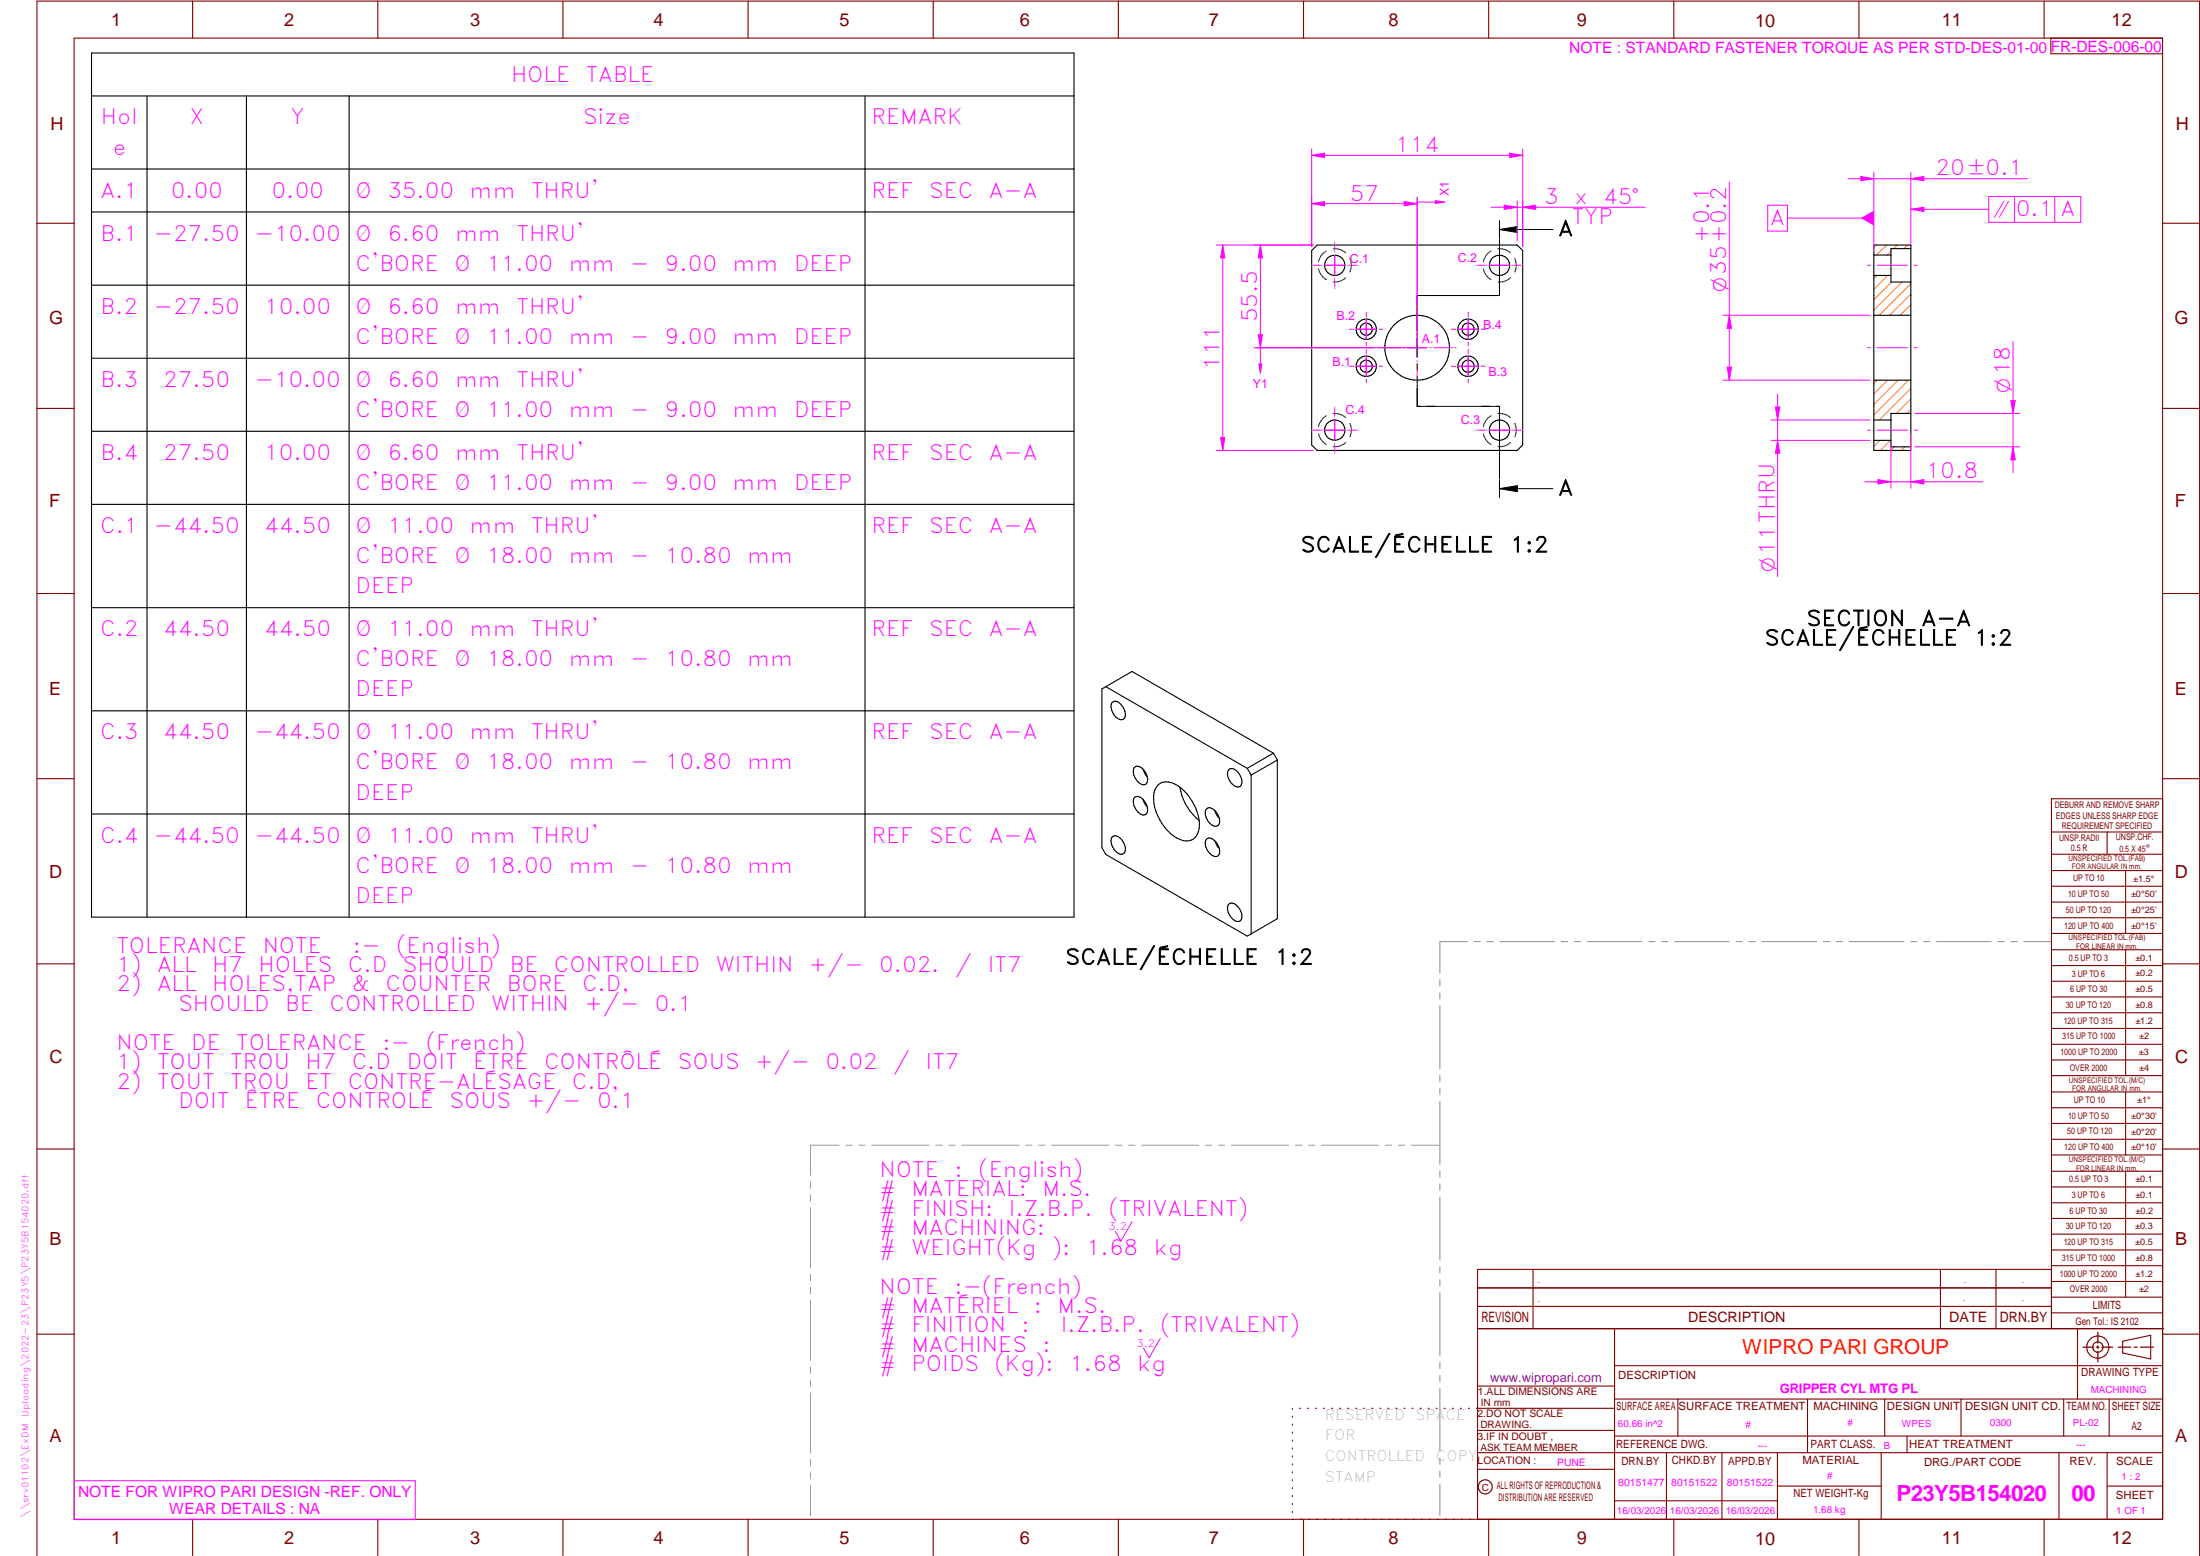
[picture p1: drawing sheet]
<svg xmlns="http://www.w3.org/2000/svg" width="594mm" height="420mm" viewBox="0 0 594 420" stroke-linecap="round" stroke-linejoin="round" font-family="sans-serif">
<g fill="none" stroke="#800000" stroke-width=".3">
<path d="M20 10.3h564v400h-564zM52 .3v10M102 .3v10M152 .3v10M202 .3v10M252 .3v10M302 .3v10M352 .3v10M402 .3v10M452 .3v10M502 .3v10M552 .3v10"/>
<path d="M553.8 10.3v4.2h30.2M10 60.3h10M584 60.3h10M10 110.3h10M584 110.3h10M10 160.3h10M584 160.3h10M10 210.3h10M584 215.7h-30v143.1M584 210.3h10M554 224.7h30M554 230.7h30"/>
<path d="M554 235.1h30M554 239.3h30M569 224.7v6M574 235.1v17M554 243.6h30M554 247.8h30M554 252.1h30M554 256.5h30M574 256.5v33.9M10 260.3h10M554 260.7h30M554 265h30"/>
<path d="M554 269.2h30M554 273.5h30M554 277.7h30M584 260.3h10M554 282h30M554 286.2h30M554 290.4h30M554 294.9h30M554 299.1h30M574 294.9v17M10 310.3h10M554 303.4h30"/>
<path d="M554 307.6h30M554 311.9h30M554 316.3h30M574 316.3v34M584 310.3h10M554 320.5h30M554 324.8h30M554 329h30M554 333.2h30M554 337.5h30M399 358.8h185.2M399 352.8h155"/>
<path d="M399 347.8h155M414 342.8v16M436 358.8v51.5M524 342.8v16M539 342.8v16M554 341.8h30M554 346h30M554 350.3h30M554 354.5h30M554 342.8h-155v67.5M561 358.8v19M10 360.3h10"/>
<path d="M399 374.3h37M436 377.8h148M453.1 377.8v10M488.1 377.8v14.5M508.9 377.8v10M529.5 377.8v10M557.3 377.8v10M569.5 377.8v10M573.2 362.2l7.6-1.6v6.3l-7.6-1.6zM584 368.8h-148M584 360.3h10M349 380.3v.3"/>
<path d="M349 382.4v.3M349 384.6v.3M349 386.7v.3M349 388.8v.3M349 391v.3M349 393.1v.3M349 395.3v.3M349 397.4v.3M349 399.5v.3M350.9 380.3h.2M353.1 380.3h.2M355.2 380.3h.3"/>
<path d="M357.4 380.3h.3M359.6 380.3h.3M361.7 380.3h.3M363.9 380.3h.3M366.1 380.3h.3M368.3 380.3h.2M370.4 380.3h.3M372.6 380.3h.3M374.8 380.3h.3M376.9 380.3h.4M379.1 380.3h.3M381.3 380.3h.3"/>
<path d="M383.4 380.3h.4M385.6 380.3h.3M387.8 380.3h.3M390 380.3h.3M392.2 380.3h.3M394.3 380.3h.3M396.5 380.3h.3M398.7 380.3h37.3M399 396.7h37M399 392.3h185M399 386.2h37M436 387.8h148"/>
<path d="M450 392.3v18M465 392.3v18M480 392.3v18M508 392.3v18M515 387.8v4.5M556 392.3v18M569 392.3v18M52 410.3v9.7M102 410.3v9.7M152 410.3v9.7M202 410.3v9.7M252 410.3v9.7"/>
<path d="M302 410.3v9.7M349 401.7v.3M349 403.8v.4M349 406v.3M349 408.1v.3M352 410.3v9.7M402 410.3v9.7M436 405.3h44M452 410.3v9.7M480 401.3h28M502 410.3v9.7M552 410.3v9.7"/>
<path d="M569 401.3h15M10 420v-419.7h584v419.7"/>
<circle cx="566.5" cy="363.7" r="1.39"/>
<circle cx="566.5" cy="363.8" r="3"/>
<circle cx="401.1" cy="401.5" r="1.9"/>
</g>
<g fill="none" stroke="#f0f" stroke-width=".27">
<path d="M357.8 71.6h5.2M360.4 69v5.3M402.3 71.6h5.2M404.9 69v5.3M366.3 88.9h5.3M368.9 86.3v5.2M368.9 96.3v5.2M371.6 98.9h-5.3M380.1 93.9h5.2M382.7 91.3v5.2M393.8 98.9h5.3M393.8 88.9h5.3"/>
<path d="M396.4 86.3v5.2M396.4 96.3v5.2M354.2 116.2h.1M354.6 116.2h2M356.9 116.2h.1M360.4 113.5v5.3M360.4 109.9v.1M360.4 110.3v2M360.4 112.6h.1M360.4 119.6v.1M363 116.2h-5.2M363.9 116.2h.1"/>
<path d="M364.3 116.2h2M366.6 116.2h.1M398.7 116.2h.1M399.1 116.2h2M401.4 116.2h.1M404.9 109.9v.1M404.9 110.3v2M404.9 112.6h.1M404.9 113.5v5.3M404.9 119.6v.1M407.5 116.2h-5.2M408.4 116.2h.1"/>
<path d="M408.8 116.2h2M411.1 116.2h.1M360.4 120v2M360.4 122.3v.1M404.9 120v2M404.9 122.3v.1M305.7 329.9l-3 5.2-1.5-2.6M313.3 361.4l-3 5.2-1.5-2.6M20.1 399.8h92v10.5h-92z"/>
</g>
<g fill="none" stroke="#949494" stroke-width=".27">
<path d="M396.2 254.3h-7.4v8.5M398.1 254.3h1.6M401.5 254.3h1.8M405 254.3h14.8M421.6 254.3h1.7M425.1 254.3h1.7M428.6 254.3h14.8M445.2 254.3h1.7M448.7 254.3h1.7M452.2 254.3h14.8M468.8 254.3h1.7M472.3 254.3h1.7"/>
<path d="M475.8 254.3h14.8M492.4 254.3h1.7M495.8 254.3h1.8M499.4 254.3h14.7M516 254.3h1.6M519.4 254.3h1.8M522.9 254.3h14.8M539.5 254.3h1.7M543 254.3h1.7M546.5 254.3h7.4M388.8 264.5v1.8M388.8 268.1v1.6"/>
<path d="M388.8 271.6v17M388.8 290.4v1.7M388.8 293.9v1.7M388.8 297.4v17M218.9 319.2v1.6M226.6 309.2h-7.7v8.1M228.4 309.2h1.7M231.9 309.2h1.7M235.4 309.2h15.5M252.7 309.2h1.7M256.2 309.2h1.7M259.7 309.2h15.5"/>
<path d="M277 309.2h1.7M280.5 309.2h1.7M284 309.2h15.5M301.2 309.2h1.8M304.8 309.2h1.7M308.3 309.2h15.5M325.5 309.2h1.7M329.1 309.2h1.6M332.6 309.2h15.4M349.8 309.2h1.7M353.3 309.2h1.7M356.8 309.2h15.5"/>
<path d="M374.1 309.2h1.7M377.6 309.2h1.7M381.1 309.2h7.7M388.8 316.2v1.7M388.8 319.7v1.7M218.9 322.6v1.8M218.9 326.1v16.2M388.8 323.2v17.1M218.9 344.1v1.8M218.9 347.6v1.7M218.9 351.2v16.1M388.8 342.1v1.6"/>
<path d="M388.8 345.6v1.7M388.8 349v17.1M218.9 369.1v1.7M218.9 372.6v1.8M218.9 376.1v16.2M388.8 367.9v1.7M388.8 371.4v1.7M388.8 374.9v17M218.9 394.1v1.8M218.9 397.6v1.7M388.8 393.7v1.7M388.8 397.2v1.7"/>
<path d="M218.9 401.2v8.1M388.8 400.7v8.6"/>
</g>
<path d="M566.5 359.7v3M562.5 363.8h2.9M566.1 363.8h.7M566.5 363.4v.7M566.5 364.9v2.8M567.6 363.8h2.9M572 363.8h3.4M576.3 363.8h.8M578 363.8h3.5" fill="none" stroke="#800000" stroke-width=".34"/>
<g fill="none" stroke="#008000" stroke-width=".27">
<path d="M356.1 72.6a4.4 4.4 0 0 0 2.1 2.9M358.1 67.8a4.4 4.4 0 0 0-2.1 2.9M360 67.2a4.2 4.2 0 0 1 3.4 1.1M363.4 75a4.1 4.1 0 0 1-3.4 1.1M364.5 69.8a4.3 4.3 0 0 1 .1 3.6M400.6 72.6a4.4 4.4 0 0 0 2.1 2.9M402.7 67.8a4.1 4.1 0 0 0-2.1 2.9M404.4 67.2a4.2 4.2 0 0 1 3.5 1.1M407.9 75a4.1 4.1 0 0 1-3.4 1.1M409 69.8a4.3 4.3 0 0 1 .1 3.6M356.1 117.1a4.2 4.2 0 0 0 2.1 2.9M358.1 112.3a4.4 4.4 0 0 0-2.1 2.9"/>
<path d="M360 111.7a4.2 4.2 0 0 1 3.4 1.1M363.4 119.5a4.1 4.1 0 0 1-3.4 1.1M364.5 114.3a4.3 4.3 0 0 1 .1 3.6M400.6 117.1a4.2 4.2 0 0 0 2.1 2.9M402.7 112.3a4.1 4.1 0 0 0-2.1 2.9M404.4 111.7a4.2 4.2 0 0 1 3.5 1.1M407.9 119.5a4.1 4.1 0 0 1-3.4 1.1M409 114.3a4.3 4.3 0 0 1 .1 3.6"/>
</g>
<g fill="none" stroke="#000" stroke-width=".3">
<path d="M355.7 66.2h54l1.5 1.4v52.5l-1.5 1.5h-54l-1.5-1.5v-52.5z"/>
<circle cx="360.4" cy="71.6" r="2.75"/>
<circle cx="404.9" cy="71.6" r="2.75"/>
<circle cx="368.9" cy="88.9" r="1.66"/>
<circle cx="368.9" cy="88.9" r="2.75"/>
<circle cx="368.9" cy="98.9" r="2.74"/>
<circle cx="368.9" cy="98.9" r="1.64"/>
<circle cx="382.7" cy="93.9" r="8.7"/>
<circle cx="396.4" cy="98.9" r="2.75"/>
<circle cx="396.4" cy="88.9" r="2.76"/>
<circle cx="396.4" cy="88.9" r="1.66"/>
<circle cx="396.5" cy="98.9" r="1.64"/>
<circle cx="360.4" cy="116.1" r="2.75"/>
<circle cx="404.9" cy="116.1" r="2.75"/>
</g>
<path d="M372.6 98.9h.6" fill="none" stroke="#f0f" stroke-width=".27"/>
<path d="M368.9 94.6v.6" fill="none" stroke="#f0f" stroke-width=".27"/>
<path d="M364.6 98.9h.7" fill="none" stroke="#f0f" stroke-width=".27"/>
<path d="M368.9 102.5v.7" fill="none" stroke="#f0f" stroke-width=".27"/>
<path d="M393.8 98.9h5.3M396.4 96.3v5.2" fill="none" stroke="#f0f" stroke-width=".27"/>
<path d="M400 98.9h.8" fill="none" stroke="#f0f" stroke-width=".27"/>
<path d="M396.4 94.6v.6" fill="none" stroke="#f0f" stroke-width=".27"/>
<path d="M392.1 98.9h.7" fill="none" stroke="#f0f" stroke-width=".27"/>
<path d="M396.4 102.5v.7" fill="none" stroke="#f0f" stroke-width=".27"/>
<g fill="none" stroke="#f0f" stroke-width=".27">
<path d="M366.3 88.9h5.3M368.9 86.3v5.2M372.2 93.9h.3M373.2 93.9h5M378.9 93.9h.3M380.1 93.9h5.2M382.7 83.4v.3M382.7 84.4v5.1M382.7 90.1v.3M382.7 91.3v5.2M382.7 97.4v.3M382.7 98.3v5.1"/>
<path d="M386.2 93.9h.3M387.1 93.9h5.1M392.8 93.9h.4M382.7 104.1v.3"/>
</g>
<path d="M372.6 88.9h.6" fill="none" stroke="#f0f" stroke-width=".27"/>
<path d="M368.9 84.6v.7" fill="none" stroke="#f0f" stroke-width=".27"/>
<path d="M364.6 88.9h.7" fill="none" stroke="#f0f" stroke-width=".27"/>
<path d="M368.9 92.5v.7" fill="none" stroke="#f0f" stroke-width=".27"/>
<path d="M393.8 88.9h5.3M396.4 86.3v5.2" fill="none" stroke="#f0f" stroke-width=".27"/>
<path d="M400 88.9h.8" fill="none" stroke="#f0f" stroke-width=".27"/>
<path d="M396.4 84.6v.7" fill="none" stroke="#f0f" stroke-width=".27"/>
<path d="M392.1 88.9h.7" fill="none" stroke="#f0f" stroke-width=".27"/>
<path d="M396.4 92.5v.7" fill="none" stroke="#f0f" stroke-width=".27"/>
<g fill="none" stroke="#f0f" stroke-width=".27">
<path d="M354.2 71.6h.1M354.6 71.6h2M356.9 71.6h.1M357.8 71.6h5.2M360.4 69v5.3M360.4 65.4v.1M360.4 65.8v2M360.4 68.1v.1M360.4 75.1v.1M360.4 75.5v2M360.4 77.8v.1M363.9 71.6h.1"/>
<path d="M364.3 71.6h2M366.6 71.6h.1M398.7 71.6h.1M399.1 71.6h2M401.4 71.6h.1M402.3 71.6h5.2M404.9 65.4v.1M404.9 65.8v2M404.9 68.1v.1M404.9 69v5.3M404.9 75.1v.1M404.9 75.5v2"/>
<path d="M404.9 77.8v.1M408.4 71.6h.1M408.8 71.6h2M411.1 71.6h.1"/>
</g>
<path d="M404.9 59.6v4.7M404.9 64.6v15.2h-22.2v16.6M404.9 62h14.4M404.9 62l4.8-.8v1.6zM382.7 98.2v1.7M382.7 101.7v8h22.2v19.6M404.9 129.6v4.8M404.9 132h14.4M404.9 132l4.8-.9v1.7z" fill="none" stroke="#000" stroke-width=".27"/>
<path d="M404.9 62l4.8-.8v1.6zM404.9 132l4.8-.9v1.7z" fill="#000"/>
<path d="M507.1 79.8l-1.1 1.1M510 79.8l-4 4M512.8 79.8l-5.4 5.3M515.6 79.8l-5.3 5.3M516 82.3l-2.9 2.8M508.3 109.7l-2.3 2.4M510.6 113.1l-.3 .3M511.2 109.7l-3.7 3.7M514 109.7l-1.9 1.9M516 110.5l-1.1 1.1" fill="none" stroke="#ff8000" stroke-width=".27"/>
<g fill="none" stroke="#ff8000" stroke-width=".27">
<path d="M506.6 66.2l-.6 .6M506.9 74.4l-.9 .9M509.5 66.2l-2.8 2.7M509.7 74.4l-3.7 3.7M510.6 67.9l-1 1M510.8 76.2l-3.7 3.6M512.3 66.2l-1 .9M513.6 76.2l-3.6 3.6M515.1 66.2l-1 .9M516 76.6l-3.2 3.2M516 79.4l-.4 .4M506.9 102.7l-.9 .8"/>
<path d="M507.7 118.9l-1.7 1.6M509.7 102.7l-3.7 3.7M510.4 118.9l-2.7 2.7M512.6 102.7l-6.6 6.5M515.4 102.7l-7.1 7M516 104.9l-4.8 4.8M516 107.7l-2 2M511.5 120.6l-1 1M514.4 120.7l-1 .9"/>
</g>
<path d="M506 68.9h4.6M506 66.2h10v55.4h-10zM506 74.4h4.6M516 67.1h-5.4v9.1h5.4M506 85.1h10M506 113.4h4.6M506 102.7h10M506 118.9h4.6M516 111.6h-5.4v9.1h5.4" fill="none" stroke="#000" stroke-width=".3"/>
<path d="M354.2 53.3v13.3M354.2 55l3.5-.6v1.2zM382.7 53.3v29M504.3 71.6h.8M506.9 71.6h8.2M516.9 71.6h.8M504.3 93.9h.8M506.9 93.9h8.2M516.9 93.9h.8M504.3 116.2h.8M506.9 116.2h8.2M516.9 116.2h.8" fill="none" stroke="#f0f" stroke-width=".27"/>
<path d="M354.2 55l3.5-.6v1.2z" fill="#f0f"/>
<path d="M379.2 54.4l3.5 .6-3.5 .6z" fill="none" stroke="#f0f" stroke-width=".27"/>
<path d="M379.2 54.4l3.5 .6-3.5 .6z" fill="#f0f"/>
<path d="M354.2 55h28.5M354.2 40.2v26.4M354.2 42l3.5-.6v1.1zM411.2 40.2v26.4" fill="none" stroke="#f0f" stroke-width=".27"/>
<path d="M354.2 42l3.5-.6v1.1z" fill="#f0f"/>
<path d="M407.7 41.4l3.5 .6-3.5 .5z" fill="none" stroke="#f0f" stroke-width=".27"/>
<path d="M407.7 41.4l3.5 .6-3.5 .5z" fill="#f0f"/>
<path d="M354.2 42h57M338.6 66.2h16M340.4 66.2l.5 3.4h-1.1zM338.6 93.9h32.5" fill="none" stroke="#f0f" stroke-width=".27"/>
<path d="M340.4 66.2l.5 3.4h-1.1z" fill="#f0f"/>
<path d="M339.8 90.4h1.1l-.5 3.5z" fill="none" stroke="#f0f" stroke-width=".27"/>
<path d="M339.8 90.4h1.1l-.5 3.5z" fill="#f0f"/>
<path d="M328.4 66.2h26.2M330.2 66.2l.5 3.4h-1.1zM340.4 66.2v27.7M328.4 121.6h26.2" fill="none" stroke="#f0f" stroke-width=".27"/>
<path d="M330.2 66.2l.5 3.4h-1.1z" fill="#f0f"/>
<path d="M329.6 118.2h1.1l-.5 3.4z" fill="none" stroke="#f0f" stroke-width=".27"/>
<path d="M329.6 118.2h1.1l-.5 3.4z" fill="#f0f"/>
<path d="M382.7 53.4v39.8M382.7 54.6h7.3M387.6 54.2l2.4 .4-2.4 .4zM330.2 66.2v55.4" fill="none" stroke="#f0f" stroke-width=".27"/>
<path d="M387.6 54.2l2.4 .4-2.4 .4z" fill="#f0f"/>
<path d="M339.1 93.9h42.9M339.9 98.3h.8l-.3 2.4zM340.4 93.9v6.8" fill="none" stroke="#f0f" stroke-width=".27"/>
<path d="M339.9 98.3h.8l-.3 2.4z" fill="#f0f"/>
<g fill="none" stroke="#000" stroke-width=".3">
<path d="M24.7 14.3h265.3v233.3h-265.3zM24.7 25.9h265.3M39.7 25.9v221.7M66.5 25.9v221.7M94.3 25.9v221.7M233.6 25.9v221.7M24.7 45.6h265.3M24.7 57.2h265.3M24.7 77h265.3M24.7 96.7h265.3M24.7 116.5h265.3M24.7 136.2h265.3"/>
<path d="M24.7 164.1h265.3M24.7 191.9h265.3M24.7 219.8h265.3"/>
</g>
<path d="M409.7 54.2v10.9M411.2 56l3.5-.6v1.2zM411.2 54.2v12.4" fill="none" stroke="#f0f" stroke-width=".27"/>
<path d="M411.2 56l3.5-.6v1.2z" fill="#f0f"/>
<path d="M406.2 55.4l3.5 .6-3.5 .6z" fill="none" stroke="#f0f" stroke-width=".27"/>
<path d="M406.2 55.4l3.5 .6-3.5 .6z" fill="#f0f"/>
<path d="M402.7 56h41.6M465.2 85.1h39.7M467 85.1l.6 3.5h-1.2zM465.2 102.7h39.7" fill="none" stroke="#f0f" stroke-width=".27"/>
<path d="M467 85.1l.6 3.5h-1.2z" fill="#f0f"/>
<path d="M466.4 99.1h1.2l-.6 3.6z" fill="none" stroke="#f0f" stroke-width=".27"/>
<path d="M466.4 99.1h1.2l-.6 3.6z" fill="#f0f"/>
<path d="M467 49.2v53.5M478.3 113.4h26.6M478.3 118.9h26.6M479.4 109.9h1.2l-.6 3.5z" fill="none" stroke="#f0f" stroke-width=".27"/>
<path d="M479.4 109.9h1.2l-.6 3.5z" fill="#f0f"/>
<path d="M480 118.9l.6 3.5h-1.2z" fill="none" stroke="#f0f" stroke-width=".27"/>
<path d="M480 118.9l.6 3.5h-1.2z" fill="#f0f"/>
<path d="M480 106.4v49.3M517.1 111.6h28.3M543 108.2h1.2l-.6 3.4zM517.1 120.6h28.3" fill="none" stroke="#f0f" stroke-width=".27"/>
<path d="M543 108.2h1.2l-.6 3.4z" fill="#f0f"/>
<path d="M543.6 120.6l.6 3.6h-1.2z" fill="none" stroke="#f0f" stroke-width=".27"/>
<path d="M543.6 120.6l.6 3.6h-1.2z" fill="#f0f"/>
<path d="M543.6 92.2v35.4M510.6 119.9v11.9M516 117.2v14.6M507.1 129.5l3.5 .6-3.5 .6z" fill="none" stroke="#f0f" stroke-width=".27"/>
<path d="M507.1 129.5l3.5 .6-3.5 .6z" fill="#f0f"/>
<path d="M516 130.1l3.5-.6v1.2z" fill="none" stroke="#f0f" stroke-width=".27"/>
<path d="M516 130.1l3.5-.6v1.2z" fill="#f0f"/>
<path d="M502.5 47.7l3.5 .6-3.5 .5zM506 46.5v21.4M516 46.5v19.6M503.6 130.1h31.7" fill="none" stroke="#f0f" stroke-width=".27"/>
<path d="M502.5 47.7l3.5 .6-3.5 .5z" fill="#f0f"/>
<path d="M516 48.3l3.5-.6v1.1z" fill="none" stroke="#f0f" stroke-width=".27"/>
<path d="M516 48.3l3.5-.6v1.1z" fill="#f0f"/>
<path d="M482.7 58.9h23.3M499 48.3h48.6" fill="none" stroke="#f0f" stroke-width=".27"/>
<g fill="none" stroke="#000" stroke-width=".3">
<path d="M298.6 185.4l38.2 22.1M298.6 185.4l-1 .6v42.9l1 1.8 38.2 22.1 1.1-.6M298.6 185.4l7.1-4.1 38.2 22.1M300.3 189.7a1.65 1.65 0 0 1 2.5 .7l.4 .5a2.34 2.34 0 0 1-.1 3.4 3.4 3.4 0 0 1-2.8-4.6zM306.3 215.4a1.72 1.72 0 0 1 2.6 .7l.3 .5a2.66 2.66 0 0 1 .3 3.2 1.96 1.96 0 0 1-2.6-1 3.2 3.2 0 0 1-.6-3.4zM306.3 207.3a1.67 1.67 0 0 1 2.6 .6l.3 .5a2.39 2.39 0 0 1 0 3.5 3.5 3.5 0 0 1-3.2-3.7zM308.6 207.6l.5 1.1 .7 1M308.6 215.8l.5 1.1 .7 1M312.8 212a4 4 0 0 1 5.2 .1 13.4 13.4 0 0 1 5.8 11.6 3.4 3.4 0 0 1-5.1 3 12.9 12.9 0 0 1-7-12.7l.2-.8zM318.6 212.6a14.2 14.2 0 0 0 5.2 8.9M325.7 218.5a1.27 1.27 0 0 1 2.1 .2 3.3 3.3 0 0 1 1.2 4.2 2.04 2.04 0 0 1-2.7-1l-.3-.6a2.77 2.77 0 0 1-.3-2.8zM328 218.9l.5 1.1 .8 .9"/>
<path d="M331.8 207.9a1.68 1.68 0 0 1 2.5 .6l.4 .6a2.78 2.78 0 0 1 .3 3.2 2.02 2.02 0 0 1-2.7-1.1l-.3-.5a2.74 2.74 0 0 1-.2-2.8zM336.8 207.5l1.1 1.8M337.9 209.3v42.9M343.9 203.4l-7.1 4.1M343.9 203.4l1 1.8M344.9 205.2v42.9l-7 4.1M344.9 205.2l-7 4.1M300.3 226.1a1.72 1.72 0 0 1 2.5 .6l.4 .5a2.34 2.34 0 0 1-.1 3.4 3.4 3.4 0 0 1-3.1-3.6zM326 226.4a2.6 2.6 0 0 1 3 2.1 1.91 1.91 0 0 1-.4 2.8 3.4 3.4 0 0 1-2.9-4.6zM328 227l.5 1.2 .8 .9M331.8 244.2a1.68 1.68 0 0 1 2.5 .7l.4 .5a2.85 2.85 0 0 1 .3 3.2 1.99 1.99 0 0 1-2.7-1 3.1 3.1 0 0 1-.5-3.4z"/>
</g>
<path d="M502.5 58.9l3.5-2v4z" fill="#f0f"/>
<path d="M477.3 55.4h5.4v7h-5.4zM516 56.5h14" fill="none" stroke="#f0f" stroke-width=".27"/>
<path d="M516 56.5l3.5-.5v1.1z" fill="#f0f"/>
<path d="M516 56.5l3.5-.5v1.1zM530 56.5h7M537 53h24.9v7h-24.9zM544 53v7M554.9 53v7" fill="none" stroke="#f0f" stroke-width=".27"/>
<g font-size="6" fill="#f0f">
<text x="512.1" y="405.2">P23Y5B154020</text>
<text x="559.4" y="405.2">00</text>
</g>
<g font-size="5.7" fill="#f0f">
<text x="138" y="22">HOLE</text>
<text x="158.2" y="22">TABLE</text>
<text x="27.2" y="33.6">Hol</text>
<text x="51.2" y="33.6">X</text>
<text x="78.5" y="33.6">Y</text>
<text x="157.4" y="33.6">Size</text>
<text x="235.3" y="33.6">REMARK</text>
<text x="30.4" y="41.7">e</text>
<text x="376.8" y="41.1">114</text>
<text x="522.6" y="47.4">20±0.1</text>
<text x="27.1" y="53.4">A.1</text>
<text x="46.1" y="53.4">0.00</text>
<text x="73.4" y="53.4">0.00</text>
<text x="96" y="53.4">Ø</text>
<text x="104.6" y="53.4">35.00</text>
<text x="126.8" y="53.4">mm</text>
<text x="143.4" y="53.4">THRU'</text>
<text x="235.3" y="53.4">REF</text>
<text x="250.9" y="53.4">SEC</text>
<text x="267" y="53.4">A-A</text>
<text x="364.5" y="54.1">57</text>
<text x="417" y="55.1">3</text>
<text x="425.2" y="55.1">x</text>
<text x="432.9" y="55.1">45°</text>
<text x="544.4" y="58.3">0.1 A</text>
<text x="27.1" y="65">B.1</text>
<text x="41.5" y="65">-27.50</text>
<text x="68.8" y="65">-10.00</text>
<text x="96" y="65">Ø</text>
<text x="104.6" y="65">6.60</text>
<text x="122.9" y="65">mm</text>
<text x="139.5" y="65">THRU'</text>
<text x="424.4" y="60.4">TYP</text>
<text x="461.6" y="65.5" transform="rotate(-90 461.6 65.5)">+0.1</text>
<text x="478" y="60.7">A</text>
<text x="96" y="73.1">C'BORE</text>
<text x="122.8" y="73.1">Ø</text>
<text x="131.3" y="73.1">11.00</text>
<text x="153.6" y="73.1">mm</text>
<text x="170.2" y="73.1">-</text>
<text x="179.6" y="73.1">9.00</text>
<text x="197.8" y="73.1">mm</text>
<text x="214.4" y="73.1">DEEP</text>
<text x="27.1" y="84.7">B.2</text>
<text x="41.5" y="84.7">-27.50</text>
<text x="71.4" y="84.7">10.00</text>
<text x="96" y="84.7">Ø</text>
<text x="104.6" y="84.7">6.60</text>
<text x="122.9" y="84.7">mm</text>
<text x="139.5" y="84.7">THRU'</text>
<text x="339.5" y="87.1" transform="rotate(-90 339.5 87.1)">55.5</text>
<text x="96" y="92.8">C'BORE</text>
<text x="122.8" y="92.8">Ø</text>
<text x="131.3" y="92.8">11.00</text>
<text x="153.6" y="92.8">mm</text>
<text x="170.2" y="92.8">-</text>
<text x="179.6" y="92.8">9.00</text>
<text x="197.8" y="92.8">mm</text>
<text x="214.4" y="92.8">DEEP</text>
<text x="329.3" y="99.8" transform="rotate(-90 329.3 99.8)">111</text>
<text x="27.1" y="104.4">B.3</text>
<text x="44.1" y="104.4">27.50</text>
<text x="68.8" y="104.4">-10.00</text>
<text x="96" y="104.4">Ø</text>
<text x="104.6" y="104.4">6.60</text>
<text x="122.9" y="104.4">mm</text>
<text x="139.5" y="104.4">THRU'</text>
<text x="96" y="112.6">C'BORE</text>
<text x="122.8" y="112.6">Ø</text>
<text x="131.3" y="112.6">11.00</text>
<text x="153.6" y="112.6">mm</text>
<text x="170.2" y="112.6">-</text>
<text x="179.6" y="112.6">9.00</text>
<text x="197.8" y="112.6">mm</text>
<text x="214.4" y="112.6">DEEP</text>
<text x="27.1" y="124.2">B.4</text>
<text x="44.1" y="124.2">27.50</text>
<text x="71.4" y="124.2">10.00</text>
<text x="96" y="124.2">Ø</text>
<text x="104.6" y="124.2">6.60</text>
<text x="122.9" y="124.2">mm</text>
<text x="139.5" y="124.2">THRU'</text>
<text x="235.3" y="124.2">REF</text>
<text x="250.9" y="124.2">SEC</text>
<text x="267" y="124.2">A-A</text>
<text x="520" y="129.2">10.8</text>
<text x="96" y="132.3">C'BORE</text>
<text x="122.8" y="132.3">Ø</text>
<text x="131.3" y="132.3">11.00</text>
<text x="153.6" y="132.3">mm</text>
<text x="170.2" y="132.3">-</text>
<text x="179.6" y="132.3">9.00</text>
<text x="197.8" y="132.3">mm</text>
<text x="214.4" y="132.3">DEEP</text>
<text x="27" y="143.9">C.1</text>
<text x="41.5" y="143.9">-44.50</text>
<text x="71.4" y="143.9">44.50</text>
<text x="96" y="143.9">Ø</text>
<text x="104.6" y="143.9">11.00</text>
<text x="126.8" y="143.9">mm</text>
<text x="143.4" y="143.9">THRU'</text>
<text x="235.3" y="143.9">REF</text>
<text x="250.9" y="143.9">SEC</text>
<text x="267" y="143.9">A-A</text>
<text x="96" y="152.1">C'BORE</text>
<text x="122.8" y="152.1">Ø</text>
<text x="131.3" y="152.1">18.00</text>
<text x="153.6" y="152.1">mm</text>
<text x="170.2" y="152.1">-</text>
<text x="179.5" y="152.1">10.80</text>
<text x="201.8" y="152.1">mm</text>
<text x="96" y="160.2">DEEP</text>
<text x="27" y="171.8">C.2</text>
<text x="44.1" y="171.8">44.50</text>
<text x="71.4" y="171.8">44.50</text>
<text x="96" y="171.8">Ø</text>
<text x="104.6" y="171.8">11.00</text>
<text x="126.8" y="171.8">mm</text>
<text x="143.4" y="171.8">THRU'</text>
<text x="235.3" y="171.8">REF</text>
<text x="250.9" y="171.8">SEC</text>
<text x="267" y="171.8">A-A</text>
<text x="96" y="179.9">C'BORE</text>
<text x="122.8" y="179.9">Ø</text>
<text x="131.3" y="179.9">18.00</text>
<text x="153.6" y="179.9">mm</text>
<text x="170.2" y="179.9">-</text>
<text x="179.5" y="179.9">10.80</text>
<text x="201.8" y="179.9">mm</text>
<text x="96" y="188">DEEP</text>
<text x="27" y="199.6">C.3</text>
<text x="44.1" y="199.6">44.50</text>
<text x="68.8" y="199.6">-44.50</text>
<text x="96" y="199.6">Ø</text>
<text x="104.6" y="199.6">11.00</text>
<text x="126.8" y="199.6">mm</text>
<text x="143.4" y="199.6">THRU'</text>
<text x="235.3" y="199.6">REF</text>
<text x="250.9" y="199.6">SEC</text>
<text x="267" y="199.6">A-A</text>
<text x="96" y="207.8">C'BORE</text>
<text x="122.8" y="207.8">Ø</text>
<text x="131.3" y="207.8">18.00</text>
<text x="153.6" y="207.8">mm</text>
<text x="170.2" y="207.8">-</text>
<text x="179.5" y="207.8">10.80</text>
<text x="201.8" y="207.8">mm</text>
<text x="96" y="215.9">DEEP</text>
<text x="27" y="227.5">C.4</text>
<text x="41.5" y="227.5">-44.50</text>
<text x="68.8" y="227.5">-44.50</text>
<text x="96" y="227.5">Ø</text>
<text x="104.6" y="227.5">11.00</text>
<text x="126.8" y="227.5">mm</text>
<text x="143.4" y="227.5">THRU'</text>
<text x="235.3" y="227.5">REF</text>
<text x="250.9" y="227.5">SEC</text>
<text x="267" y="227.5">A-A</text>
<text x="96" y="235.7">C'BORE</text>
<text x="122.8" y="235.7">Ø</text>
<text x="131.3" y="235.7">18.00</text>
<text x="153.6" y="235.7">mm</text>
<text x="170.2" y="235.7">-</text>
<text x="179.5" y="235.7">10.80</text>
<text x="201.8" y="235.7">mm</text>
<text x="96" y="243.8">DEEP</text>
<text x="31.4" y="257.2">TOLERANCE</text>
<text x="70.9" y="257.2">NOTE</text>
<text x="95.3" y="257.2">:-</text>
<text x="107" y="257.2">(English)</text>
<text x="31.4" y="262.5">1)</text>
<text x="42.4" y="262.5">ALL</text>
<text x="57.3" y="262.5">H7</text>
<text x="69.8" y="262.5">HOLES</text>
<text x="94" y="262.5">C.D</text>
<text x="108.8" y="262.5">SHOULD</text>
<text x="137.7" y="262.5">BE</text>
<text x="149.6" y="262.5">CONTROLLED</text>
<text x="193.3" y="262.5">WITHIN</text>
<text x="218.4" y="262.5">+/-</text>
<text x="237.4" y="262.5">0.02.</text>
<text x="257.9" y="262.5">/</text>
<text x="266.8" y="262.5">IT7</text>
<text x="31.4" y="267.7">2)</text>
<text x="42.4" y="267.7">ALL</text>
<text x="57.3" y="267.7">HOLES,TAP</text>
<text x="95" y="267.7">&amp;</text>
<text x="104.1" y="267.7">COUNTER</text>
<text x="136.9" y="267.7">BORE</text>
<text x="157.2" y="267.7">C.D,</text>
<text x="48.2" y="273">SHOULD</text>
<text x="77" y="273">BE</text>
<text x="89" y="273">CONTROLLED</text>
<text x="132.7" y="273">WITHIN</text>
<text x="157.8" y="273">+/-</text>
<text x="176.8" y="273">0.1</text>
<text x="31.4" y="283.5">NOTE</text>
<text x="51.6" y="283.5">DE</text>
<text x="63.8" y="283.5">TOLERANCE</text>
<text x="103.3" y="283.5">:-</text>
<text x="115" y="283.5">(French)</text>
<text x="31.4" y="288.7">1)</text>
<text x="31.4" y="294">2)</text>
<text x="42.4" y="294">TOUT</text>
<text x="42.4" y="288.7">TOUT</text>
<text x="62.1" y="294">TROU</text>
<text x="62.1" y="288.7">TROU</text>
<text x="82.5" y="294">ET</text>
<text x="82.5" y="288.7">H7</text>
<text x="93.9" y="294">CONTRE-ALÉSAGE</text>
<text x="95" y="288.7">C.D</text>
<text x="109.8" y="288.7">DOIT</text>
<text x="127.8" y="288.7">ÊTRE</text>
<text x="146.9" y="288.7">CONTRÔLÉ</text>
<text x="154.4" y="294">C.D,</text>
<text x="183.1" y="288.7">SOUS</text>
<text x="203.9" y="288.7">+/-</text>
<text x="222.9" y="288.7">0.02</text>
<text x="241.2" y="288.7">/</text>
<text x="250" y="288.7">IT7</text>
<text x="48.2" y="299.2">DOIT</text>
<text x="66.1" y="299.2">ÊTRE</text>
<text x="85.3" y="299.2">CONTROLÉ</text>
<text x="121.4" y="299.2">SOUS</text>
<text x="142.2" y="299.2">+/-</text>
<text x="161.2" y="299.2">0.1</text>
<text x="237.5" y="317.8">NOTE</text>
<text x="257.7" y="317.8">:</text>
<text x="264.1" y="317.8">(English)</text>
<text x="237.5" y="323">#</text>
<text x="246.1" y="323">MATERIAL:</text>
<text x="281.5" y="323">M.S.</text>
<text x="237.5" y="328.3">#</text>
<text x="246.1" y="328.3">FINISH:</text>
<text x="272.4" y="328.3">I.Z.B.P.</text>
<text x="299.3" y="328.3">(TRIVALENT)</text>
<text x="237.5" y="333.5">#</text>
<text x="246.1" y="333.5">MACHINING:</text>
<text x="237.5" y="338.8">#</text>
<text x="246.1" y="338.8">WEIGHT(Kg</text>
<text x="284" y="338.8">):</text>
<text x="293.3" y="338.8">1.68</text>
<text x="311.6" y="338.8">kg</text>
<text x="237.5" y="349.3">NOTE</text>
<text x="257.7" y="349.3">:-(French)</text>
<text x="237.5" y="354.5">#</text>
<text x="237.5" y="359.8">#</text>
<text x="246.1" y="359.8">FINITION</text>
<text x="246.1" y="354.5">MATÉRIEL</text>
<text x="275.8" y="359.8">:</text>
<text x="279.2" y="354.5">:</text>
<text x="285.6" y="354.5">M.S.</text>
<text x="286.4" y="359.8">I.Z.B.P.</text>
<text x="313.3" y="359.8">(TRIVALENT)</text>
<text x="237.5" y="365">#</text>
<text x="246.1" y="365">MACHINES</text>
<text x="281.5" y="365">:</text>
<text x="237.5" y="370.3">#</text>
<text x="246.1" y="370.3">POIDS</text>
<text x="268.5" y="370.3">(Kg):</text>
<text x="288.8" y="370.3">1.68</text>
<text x="307.1" y="370.3">kg</text>
</g>
<g font-size="5.7">
<text x="420.8" y="63.7">A</text>
<text x="420.8" y="133.7">A</text>
<text x="351.2" y="149.1">SCALE/ÉCHELLE</text>
<text x="407.8" y="149.1">1:2</text>
<text x="487.8" y="169">SECTION</text>
<text x="518.9" y="169">A-A</text>
<text x="476.5" y="174.2">SCALE/ÉCHELLE</text>
<text x="533.1" y="174.2">1:2</text>
<text x="287.7" y="260.4">SCALE/ÉCHELLE</text>
<text x="344.2" y="260.4">1:2</text>
</g>
<text font-size="5.6" fill="#f00" x="470.5" y="365.5">WIPRO PARI GROUP</text>
<g font-size="5.4" fill="#f0f">
<text x="538.3" y="58.3">i</text>
<text x="466.1" y="78.8" transform="rotate(-90 466.1 78.8)">O35+0.2</text>
<text x="542.7" y="106" transform="rotate(-90 542.7 106)">O18</text>
<text x="479.2" y="154.5" transform="rotate(-90 479.2 154.5)">O11THRU</text>
</g>
<g font-size="4.9" fill="#800000">
<text x="30" y="6.9">1</text>
<text x="76.7" y="6.9">2</text>
<text x="127" y="6.9">3</text>
<text x="176.5" y="6.9">4</text>
<text x="226.7" y="6.9">5</text>
<text x="275.4" y="6.9">6</text>
<text x="326.4" y="6.9">7</text>
<text x="375" y="6.9">8</text>
<text x="425.8" y="6.9">9</text>
<text x="473.9" y="7.3">10</text>
<text x="524.3" y="6.9">11</text>
<text x="570.2" y="6.9">12</text>
<text x="13.6" y="35.1">H</text>
<text x="587.6" y="35.1">H</text>
<text x="13.2" y="87.5">G</text>
<text x="587.2" y="87.5">G</text>
<text x="13.2" y="137">F</text>
<text x="587.2" y="137">F</text>
<text x="13.2" y="187.6">E</text>
<text x="587.2" y="187.6">E</text>
<text x="13.2" y="237">D</text>
<text x="587.2" y="237">D</text>
<text x="13.4" y="287.1">C</text>
<text x="587.4" y="287.1">C</text>
<text x="13.4" y="336.2">B</text>
<text x="587.4" y="336.2">B</text>
<text x="13.4" y="389.3">A</text>
<text x="587.4" y="389.3">A</text>
<text x="30" y="416.9">1</text>
<text x="76.7" y="416.9">2</text>
<text x="127" y="416.9">3</text>
<text x="176.5" y="416.9">4</text>
<text x="226.7" y="416.9">5</text>
<text x="275.4" y="416.9">6</text>
<text x="326.4" y="416.9">7</text>
<text x="375" y="416.9">8</text>
<text x="425.8" y="416.9">9</text>
<text x="473.9" y="417.3">10</text>
<text x="524.3" y="416.9">11</text>
<text x="570.2" y="416.9">12</text>
</g>
<g font-size="4.2" fill="#f0f">
<text x="423.7" y="14.3">NOTE : STANDARD FASTENER TORQUE AS PER STD-DES-01-00</text>
<text x="553.8" y="14">FR-DES-006-00</text>
<text x="21.1" y="404.3">NOTE FOR WIPRO PARI DESIGN -REF. ONLY</text>
<text x="45.7" y="408.8">WEAR DETAILS : NA</text>
</g>
<g font-size="3.9" fill="#800000">
<text x="400" y="357.1">REVISION</text>
<text x="455.9" y="357.1">DESCRIPTION</text>
<text x="526.4" y="357.1">DATE</text>
<text x="540" y="357.1">DRN.BY</text>
</g>
<g font-size="3.9" fill="#c0c0c0">
<text x="357.8" y="383.3">RESERVED</text>
<text x="382.3" y="383.3">SPACE</text>
<text x="357.8" y="388.9">FOR</text>
<text x="357.8" y="394.5">CONTROLLED</text>
<text x="387.8" y="394.5">COPY</text>
<text x="357.8" y="400">STAMP</text>
</g>
<text font-size="3.6" fill="#f0f" x="480.6" y="376.1">GRIPPER CYL MTG PL</text>
<text font-size="3.5" fill="#00f" x="402.4" y="373.3">www.wipropari.com</text>
<g font-size="3.4" fill="#f0f">
<text x="391.2" y="52.9" transform="rotate(-90 391.2 52.9)">X1</text>
<text x="364.5" y="71">C.1</text>
<text x="393.7" y="70.7">C.2</text>
<text x="360.9" y="86.4">B.2</text>
<text x="400.5" y="88.8">B.4</text>
<text x="383.9" y="92.5">A.1</text>
<text x="359.8" y="98.7">B.1</text>
<text x="401.9" y="101.5">B.3</text>
<text x="338.3" y="104.8">Y1</text>
<text x="363.3" y="111.8">C.4</text>
<text x="394.5" y="114.6">C.3</text>
</g>
<g font-size="3.1" fill="#800000">
<text x="565.1" y="353.5">LIMITS</text>
<text x="562" y="371.7">DRAWING TYPE</text>
<text x="437" y="372.3">DESCRIPTION</text>
<text x="436.5" y="380.8">SURFACE AREA</text>
<text x="453.3" y="380.8">SURFACE TREATMENT</text>
<text x="489.7" y="380.8">MACHINING</text>
<text x="509.5" y="380.8">DESIGN UNIT</text>
<text x="530.6" y="380.8">DESIGN UNIT CD.</text>
<text x="558" y="380.6">TEAM NO.</text>
<text x="570.3" y="380.7">SHEET SIZE</text>
<text x="575.6" y="386.1">A2</text>
<text x="436.4" y="391.1">REFERENCE DWG.</text>
<text x="437.8" y="395.5">DRN.BY</text>
<text x="451.4" y="395.4">CHKD.BY</text>
<text x="466.6" y="395.5">APPD.BY</text>
<text x="486.7" y="395.4">MATERIAL</text>
<text x="488.9" y="390.9">PART CLASS.</text>
<text x="515.6" y="390.9">HEAT TREATMENT</text>
<text x="519.6" y="395.9">DRG./PART CODE</text>
<text x="558.9" y="395.5">REV.</text>
<text x="571.4" y="395.6">SCALE</text>
<text x="484.3" y="404.2">NET WEIGHT-Kg</text>
<text x="571.4" y="404.7">SHEET</text>
</g>
<text font-size="3" fill="#800000" x="579.5" y="230.1">°</text>
<g font-size="2.8" fill="#f0f">
<text x="299.3" y="332.1">3.2</text>
<text x="306.9" y="363.6">3.2</text>
<text x="420.5" y="396">PUNE</text>
<text x="437" y="401.2">80151477</text>
<text x="451.3" y="401.2">80151522</text>
<text x="466.3" y="401.2">80151522</text>
</g>
<g font-size="2.8" fill="#800000">
<text x="560.4" y="357.7">Gen Tol.: IS 2102</text>
<text x="399.1" y="376.6">1.ALL DIMENSIONS ARE</text>
<text x="399" y="382.7">2.DO NOT SCALE</text>
<text x="399" y="388.7">3.IF IN DOUBT ,</text>
<text x="399" y="395.4">LOCATION :</text>
<text x="404.2" y="402">ALL RIGHTS OF REPRODUCTION &amp;</text>
<text x="404.7" y="405.4">DISTRIBUTION ARE RESERVED</text>
</g>
<g font-size="2.7" fill="#f0f">
<text x="564.6" y="376.2">MACHINING</text>
<text x="436.9" y="385.4">60.66 in^2</text>
<text x="471.4" y="385.5">#</text>
<text x="498.9" y="385">#</text>
<text x="513.6" y="385.3">WPES</text>
<text x="537.3" y="385.1">0300</text>
<text x="559.7" y="385.1">PL-02</text>
<text x="474.6" y="391.2">---</text>
<text x="508.7" y="391.2">B</text>
<text x="560.6" y="391.1">---</text>
<text x="493.4" y="399.5">#</text>
<text x="572.8" y="399.7">1 : 2</text>
<text x="436.6" y="408.7">16/03/2026</text>
<text x="450.9" y="408.8">16/03/2026</text>
<text x="466" y="408.9">16/03/2026</text>
<text x="489.6" y="408.5">1.68 kg</text>
<text x="571.4" y="408.7">1 OF 1</text>
</g>
<g font-size="2.7" fill="#800000">
<text x="399.9" y="379.7">IN mm</text>
<text x="399.7" y="385.7">DRAWING.</text>
<text x="399.7" y="391.8">ASK TEAM MEMBER</text>
<text x="400.1" y="402.5">C</text>
</g>
<g font-size="2.5" fill="#800000">
<text x="554.9" y="218.3">DEBURR AND REMOVE SHARP</text>
<text x="555.2" y="221">EDGES UNLESS SHARP EDGE</text>
<text x="556.1" y="227.1">UNSP.RADII</text>
<text x="556.8" y="223.8">REQUIREMENT SPECIFIED</text>
<text x="571.4" y="226.9">UNSP.CHF.</text>
<text x="559.2" y="229.9">0.5 R</text>
<text x="572.3" y="230.1">0.5 X 45</text>
<text x="559.8" y="238">UP TO 10</text>
<text x="576.1" y="238.1">±1.5°</text>
<text x="558.5" y="242.2">10 UP TO 50</text>
<text x="575.5" y="242.3">±0°50'</text>
<text x="557.4" y="250.7">120 UP TO 400</text>
<text x="557.9" y="246.5">50 UP TO 120</text>
<text x="575.5" y="250.7">±0°15'</text>
<text x="575.5" y="246.5">±0°25'</text>
<text x="558.7" y="259.4">0.5 UP TO 3</text>
<text x="559.5" y="263.7">3 UP TO 6</text>
<text x="576.6" y="263.6">±0.2</text>
<text x="576.6" y="259.4">±0.1</text>
<text x="559" y="267.9">6 UP TO 30</text>
<text x="576.6" y="267.9">±0.5</text>
<text x="557.8" y="272.2">30 UP TO 120</text>
<text x="576.6" y="272.2">±0.8</text>
<text x="556.9" y="280.7">315 UP TO 1000</text>
<text x="557.3" y="276.4">120 UP TO 315</text>
<text x="576.6" y="276.4">±1.2</text>
<text x="577.7" y="280.7">±2</text>
<text x="556.4" y="284.9">1000 UP TO 2000</text>
<text x="577.6" y="284.9">±3</text>
<text x="558.9" y="289.2">OVER 2000</text>
<text x="577.7" y="289.3">±4</text>
<text x="560" y="297.9">UP TO 10</text>
<text x="577.1" y="297.9">±1°</text>
<text x="558.5" y="302.1">10 UP TO 50</text>
<text x="575.5" y="302.1">±0°30'</text>
<text x="557.4" y="310.6">120 UP TO 400</text>
<text x="558.2" y="306.3">50 UP TO 120</text>
<text x="575.5" y="310.6">±0°10'</text>
<text x="575.5" y="306.4">±0°20'</text>
<text x="558.8" y="319.2">0.5 UP TO 3</text>
<text x="559.4" y="323.4">3 UP TO 6</text>
<text x="576.6" y="319.2">±0.1</text>
<text x="576.6" y="323.5">±0.1</text>
<text x="558.9" y="327.7">6 UP TO 30</text>
<text x="576.7" y="327.7">±0.2</text>
<text x="557.8" y="332">30 UP TO 120</text>
<text x="576.6" y="332">±0.3</text>
<text x="556.8" y="340.5">315 UP TO 1000</text>
<text x="557.3" y="336.3">120 UP TO 315</text>
<text x="576.6" y="336.3">±0.5</text>
<text x="576.6" y="340.5">±0.8</text>
<text x="556.2" y="344.7">1000 UP TO 2000</text>
<text x="576.6" y="344.7">±1.2</text>
<text x="558.9" y="349">OVER 2000</text>
<text x="577.6" y="349">±2</text>
</g>
<g font-size="2.5" fill="#f0f">
<text x="415.2" y="346.4">.</text>
<text x="530.3" y="346.5">.</text>
<text x="545.9" y="346.4">.</text>
<text x="415.2" y="351.5">.</text>
<text x="530" y="351.3">.</text>
<text x="545.9" y="351.4">.</text>
</g>
<g font-size="2.4" fill="#f0f">
<text x="7.7" y="382.7" transform="rotate(-90 7.7 382.7)">Uploading\2022-23\P23Y5\P23Y5B154020.dft</text>
<text x="7.7" y="409.8" transform="rotate(-90 7.7 409.8)">\\srv01102\ExDM</text>
</g>
<g font-size="2.1" fill="#800000">
<text x="558.5" y="232.4">UNSPECIFIED TOL.(FAB)</text>
<text x="559.5" y="234.7">FOR ANGULAR IN mm.</text>
<text x="558.6" y="253.9">UNSPECIFIED TOL.(FAB)</text>
<text x="560.7" y="256.3">FOR LINEAR IN mm.</text>
<text x="558.7" y="292.3">UNSPECIFIED TOL.(M/C)</text>
<text x="559.6" y="294.7">FOR ANGULAR IN mm.</text>
<text x="558.7" y="313.7">UNSPECIFIED TOL.(M/C)</text>
<text x="560.6" y="316.1">FOR LINEAR IN mm.</text>
</g>
</svg>
